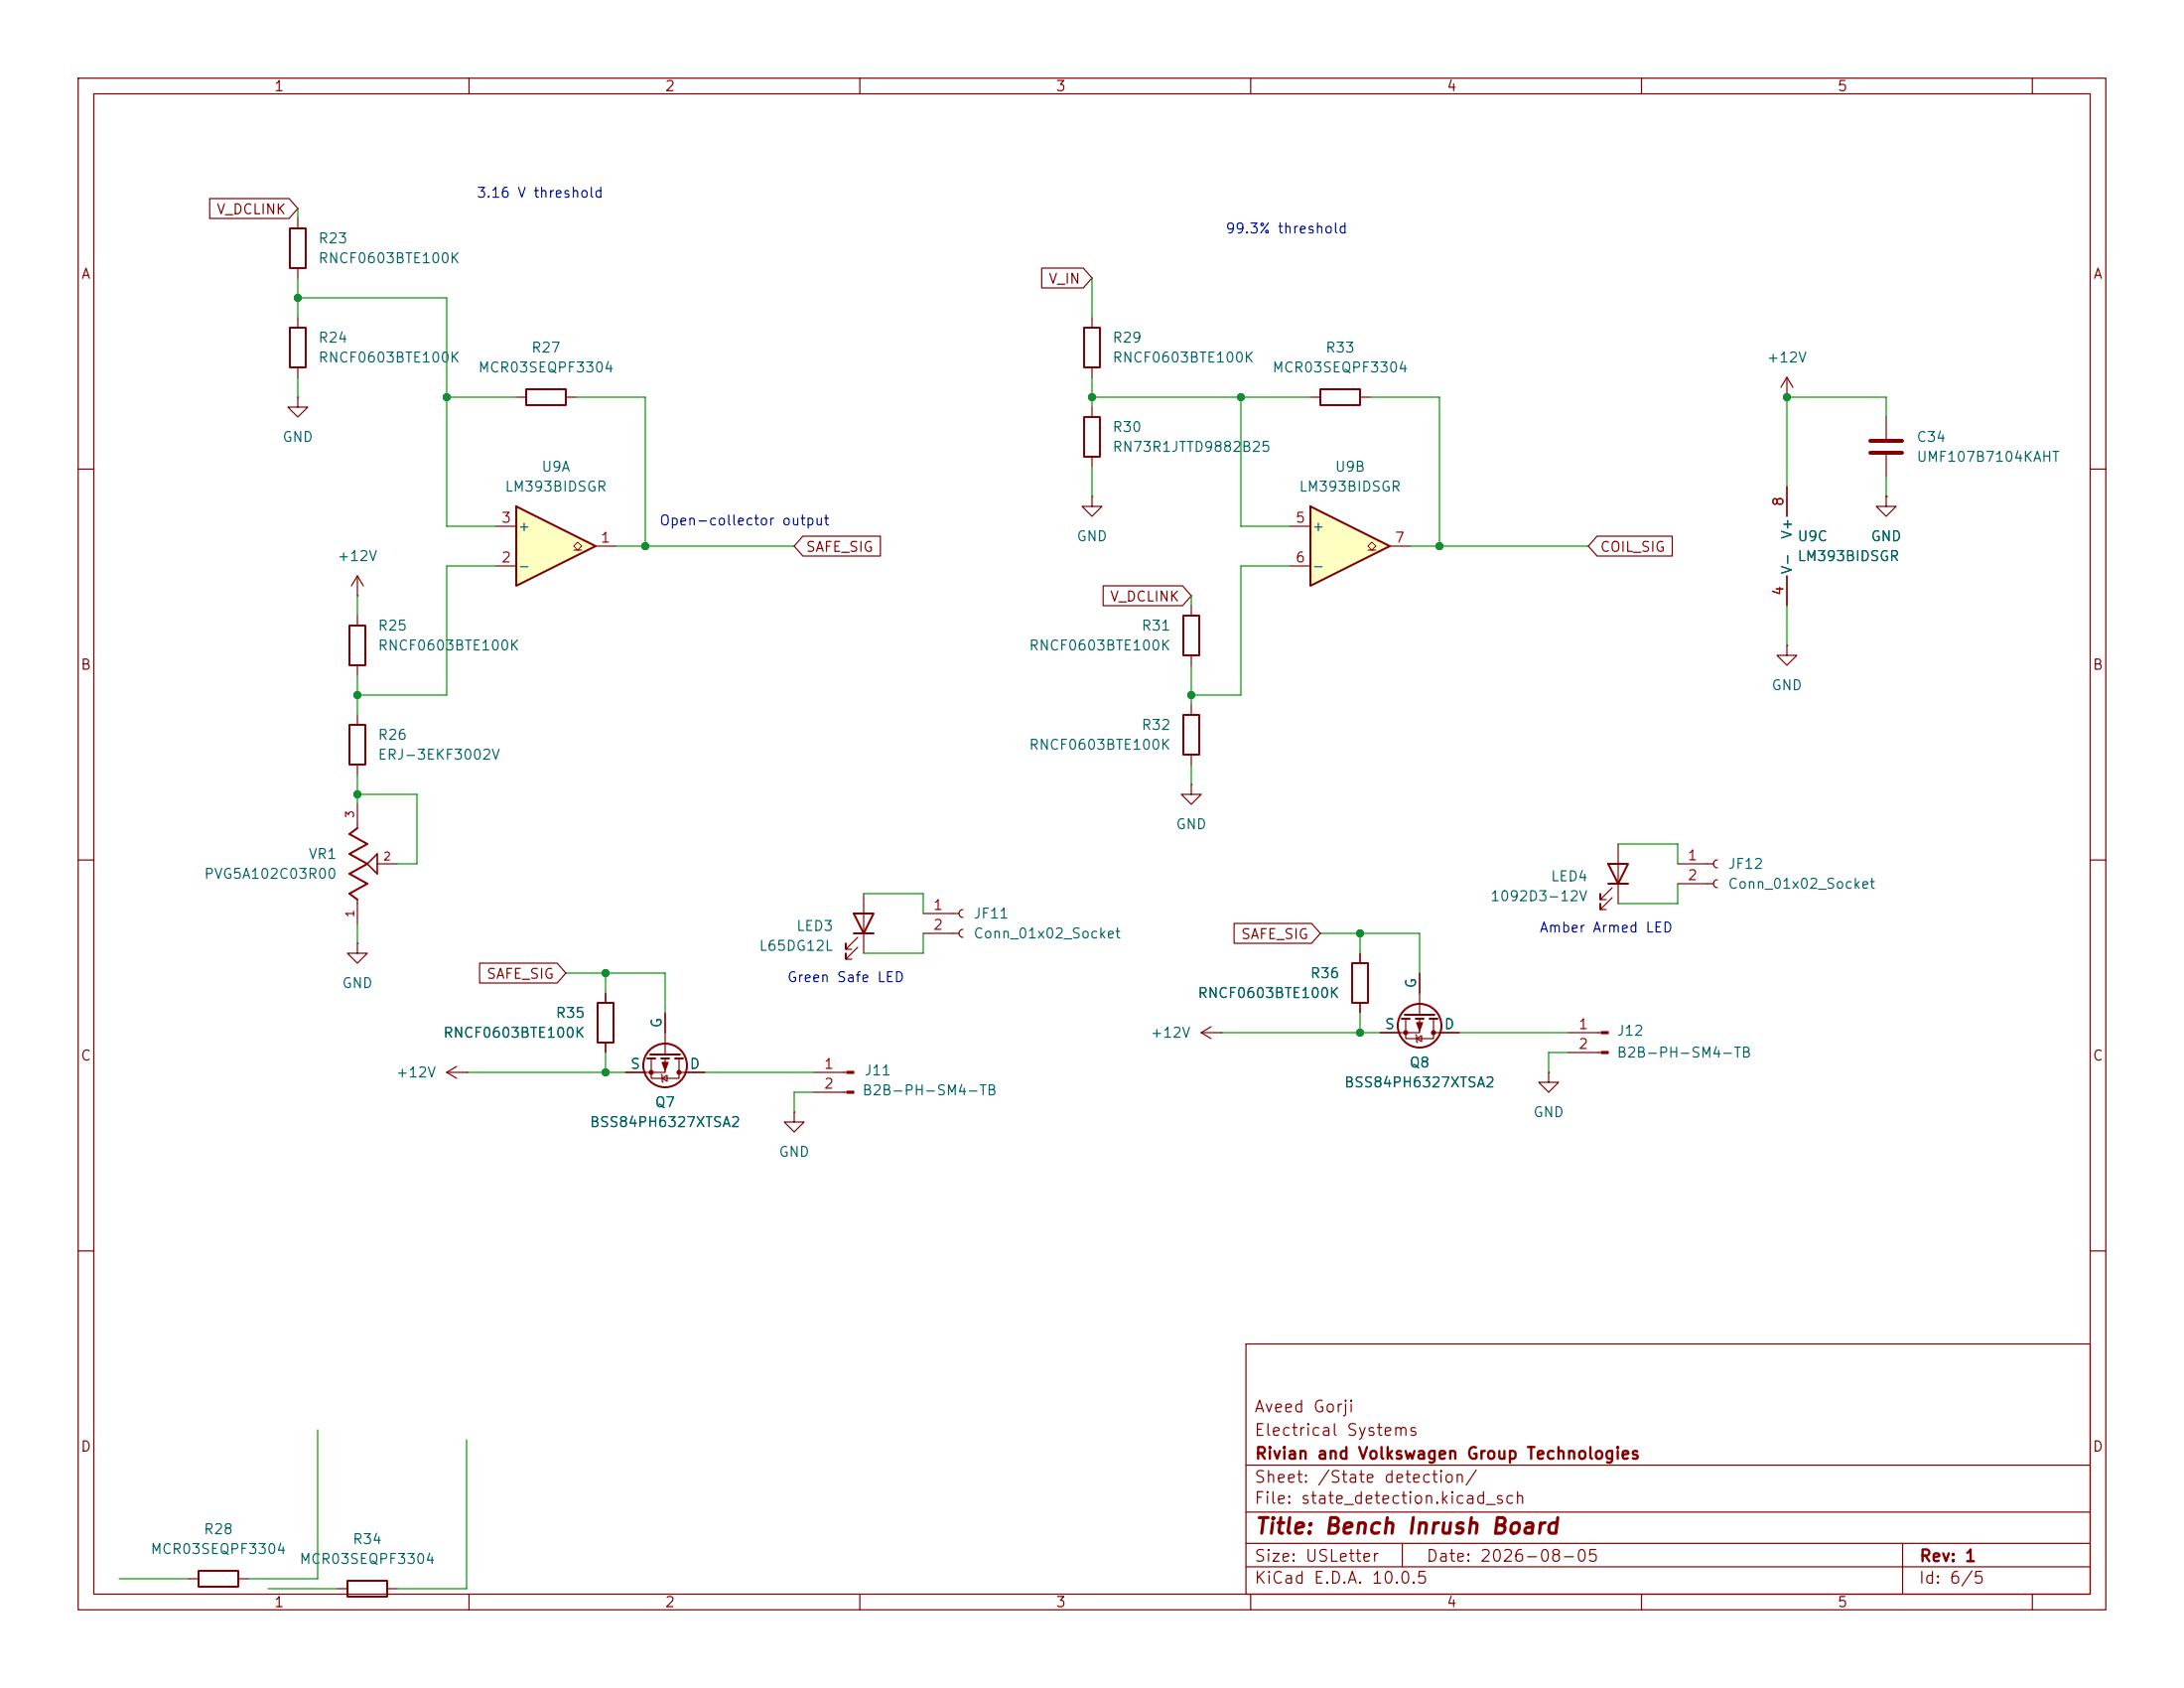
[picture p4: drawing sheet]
<svg xmlns="http://www.w3.org/2000/svg" width="279mm" height="216mm" viewBox="0 0 279 216" stroke-linecap="round" stroke-linejoin="round" font-family="sans-serif">
<g fill="none" stroke="#840000" stroke-width=".15">
<path d="M10 10h259.4v195.9h-259.4zM12 12h255.4v191.9h-255.4zM60 10v2M110 10v2M160 10v2M210 10v2M260 10v2M38.1 27.9v1.3M38.1 34.3v1.3M38.1 40.6v1.3M38.1 47v1.3M66 50.8h1.3"/>
<path d="M72.4 50.8h1.3M139.7 40.6v1.3M139.7 47v1.3M167.6 50.8h1.3M174 50.8h1.3M10 60h2M228.6 62.2v3.8M228.6 73.7v3.8M241.3 63.5v1.3h1.3l-1.3 1.2-1.3-1.2h1.3M241.3 63.5h.1M267.4 60h2M228.6 82.6v1.2h1.3l-1.3 1.3-1.3-1.3h1.3"/>
<path d="M228.6 82.6h.1M10 110h2M206.2 114.8l-1.5 1.5v-.7v.7h.8M206.2 113.5l-1.5 1.6v-.8v.8h.8M207 108v7.6M267.4 110h2M200.7 132.1h4.2M200.7 134.6h4.2M10 160h2M159.4 171.9h108v32h-108zM267.4 160h2M159.4 197.4h108"/>
<path d="M159.4 193.4h108M159.4 187.4h108M179.4 197.4v3M243.4 197.4v6.5M60 203.9v2M110 203.9v2M159.4 200.4h108M160 203.9v2M210 203.9v2M260 203.9v2"/>
</g>
<path d="M37.1 29.2h2v5.1h-2zM37.1 41.9h2v5.1h-2zM67.3 49.8h5.1v2h-5.1zM138.7 41.9h2v5.1h-2zM168.9 49.8h5.1v2h-5.1zM205.7 110.5h2.6l-1.3 2.5zM205.7 113h2.6" fill="none" stroke="#840000" stroke-width=".25"/>
<g fill="#840000" stroke="#840000" stroke-width=".15">
<path d="M204.9 132h.8v.2h-.8z"/>
<path d="M204.9 134.5h.8v.2h-.8z"/>
</g>
<path d="M167.6 64.8l10.2 5.1-10.2 5z" fill="#ffffc2"/>
<g fill="none" stroke="#840000" stroke-width=".25">
<path d="M138.7 53.3h2v5.1h-2zM167.6 64.8l10.2 5.1-10.2 5zM44.7 92.7h2v5.1h-2zM179.3 130.3h1M179.7 129.8h3.8M181.1 130.3h1M182.9 130.3h1"/>
<circle cx="181.6" cy="131.2" r="2.79"/>
</g>
<path d="M175 70.4h.5l-.5-.5 .5-.6 .5 .6-.5 .5h.5" fill="none" stroke="#840000" stroke-width=".13"/>
<g fill="none" stroke="#840000" stroke-width=".15">
<path d="M139.7 52.1v1.2M139.7 58.4v1.3M165.1 67.3h2.5M165.1 72.4h2.5M177.8 69.9h2.5M45.7 91.4v1.3M45.7 97.8v1.3M152.4 100.3v1.3h1.3l-1.3 1.3-1.3-1.3h1.3M152.4 100.3h.1M104.1 137.2h4.3M104.1 139.7h4.3M153.7 132.1h2.5"/>
<path d="M153.7 132.1l1.2 .7M154.9 131.3l-1.2 .8M156.2 132.1h.1M179.8 130.3v2.5h3.6v-2.5M181.1 132.3l.1 .2v.7l.2 .2M181.2 132.8l.7-.3v.7zM181.6 130.3v1.8h-5.1M181.6 124.5v5.3M183.4 132.1h3.3M198.1 137.2v1.2h1.3l-1.3 1.3-1.3-1.3h1.3M198.1 137.2h.1"/>
</g>
<g fill="#840000" stroke="#840000" stroke-width=".15">
<path d="M181.2 130.8h.8l-.4 1z"/>
<path d="M108.4 137h.8v.3h-.8z"/>
<path d="M108.4 139.6h.8v.2h-.8z"/>
<circle cx="183.4" cy="132.1" r=".25"/>
<circle cx="179.8" cy="132.1" r=".25"/>
</g>
<path d="M66 64.8l10.2 5.1-10.2 5z" fill="#ffffc2"/>
<g fill="none" stroke="#840000" stroke-width=".25">
<path d="M66 64.8l10.2 5.1-10.2 5zM151.4 78.7h2v5.1h-2zM44.7 80h2v5.1h-2zM151.4 91.4h2v5.1h-2zM45.7 105.9l-1 .8 2.3 1.3-2.3 1.2 2.3 1.3-2.3 1.3 2.3 1.2-2.3 1.3 1 .8M109.2 116.8h2.6l-1.3 2.6zM109.2 119.4h2.6M76.5 128.3h2v5.1h-2zM82.8 135.4h1M83.2 134.9h3.8M84.6 135.4h1M86.4 135.4h1"/>
<path d="M173 123.2h2v5.1h-2zM25.4 200.9h5.1v2h-5.1zM44.4 202.2h5.1v2h-5.1z"/>
<circle cx="85.1" cy="136.3" r="2.79"/>
</g>
<path d="M73.4 70.4h.5l-.5-.5 .5-.6 .5 .6-.5 .5h.5" fill="none" stroke="#840000" stroke-width=".13"/>
<g fill="none" stroke="#840000" stroke-width=".15">
<path d="M26.8 25.4h10.2l1.1 1.3-1.1 1.2h-10.2zM133.3 34.3h5.3l1.1 1.3-1.1 1.2h-5.3zM38.1 50.8v1.3h1.3l-1.3 1.2-1.3-1.2h1.3M38.1 50.8h.1M228.6 50.8h.1M228.6 48.3l-.8 1.2M228.6 48.3l.8 1.2M228.6 48.3v2.5M241.3 53.3v2.8M241.3 58.2v2.8M45.7 76.2h.1M45.7 73.7v2.5"/>
<path d="M45.7 78.7v1.3M45.7 73.7l-.7 1.2M45.7 73.7l.8 1.2M63.5 72.4h2.5M63.5 67.3h2.5M76.2 69.9h2.5M102.7 68.6h9.9v2.5h-9.9l-1.1-1.2zM139.7 63.5v1.3h1.3l-1.3 1.2-1.3-1.2h1.3M139.7 63.5h.1M141.1 74.9h10.2l1.1 1.3-1.1 1.3h-10.2zM152.4 77.5v1.2M204.3 68.6h9.6v2.5h-9.6l-1.1-1.2z"/>
<path d="M228.6 62.2v3.8M228.6 73.7v3.8M241.3 63.5h.1M45.7 85.1v1.3M152.4 83.8v1.3M152.4 90.2v1.2M152.4 96.5v1.3M45.7 102.9v3M45.7 115.1v3M48.3 110.5h2.5M109.7 119.9l-1.5 1.5v-.7v.7h.8M110.5 114.3v7.6"/>
<path d="M118.1 116.8h4.6M118.1 119.4h4.6M123.2 116.3a.51 .51 0 0 0-.5 .5 .51 .51 0 0 0 .5 .5M123.2 118.9a.51 .51 0 0 0-.5 .5 .51 .51 0 0 0 .5 .5M157.9 118.1h9.9l1.1 1.3-1.1 1.3h-9.9zM214.6 110.5h4.6M214.6 113h4.6M219.7 110a.51 .51 0 0 0-.5 .5 .51 .51 0 0 0 .5 .5M219.7 112.5a.51 .51 0 0 0-.5 .5 .51 .51 0 0 0 .5 .5M45.7 120.7v1.2h1.3l-1.3 1.3-1.3-1.3h1.3M45.7 120.7h.1M57.1 137.2h2.6"/>
<path d="M57.1 137.2l1.3 .7M58.4 136.4l-1.3 .8M59.7 137.2h.1M61.4 123.2h9.9l1.1 1.3-1.1 1.2h-9.9zM77.5 127v1.3M77.5 133.4v1.2M83.3 135.4v2.5h3.6v-2.5M84.6 137.4l.1 .1v.8l.1 .1M84.7 137.9l.6-.4v.8zM85.1 135.4v1.8h-5.1M85.1 129.5v5.4M86.9 137.2h3.3"/>
<path d="M109.7 121.2l-1.5 1.5v-.8v.8h.8M174 121.9v1.3M174 128.3v1.2M176.5 132.1h2.6M181.6 124.5v2.5M184.1 132.1h2.6M101.6 142.2v1.3h1.3l-1.3 1.3-1.3-1.3h1.3M101.6 142.2h.1M24.1 201.9h1.3M30.5 201.9h1.2M43.2 203.2h1.2M49.5 203.2h1.3"/>
</g>
<g fill="#840000" stroke="#840000" stroke-width=".15">
<path d="M84.7 135.9h.8l-.4 1z"/>
<circle cx="86.9" cy="137.2" r=".25"/>
<circle cx="83.3" cy="137.2" r=".25"/>
</g>
<path d="M48.3 109.2v2.6l-1.3-1.3z" fill="none" stroke="#840000" stroke-width=".2"/>
<path d="M239.3 56.4h4M239.3 57.9h4" fill="none" stroke="#840000" stroke-width=".51"/>
<g fill="none" stroke="#009600" stroke-width=".15">
<path d="M38.1 38.1h19v29.2h6.4M38.1 26.7v1.2M38.1 35.6v5M139.7 35.6v5M38.1 48.3v2.5M57.1 50.8h8.9M73.7 50.8h8.8v19.1M139.7 50.8h27.9M139.7 48.3v3.8M139.7 59.7v3.8M158.7 50.8v16.5h6.4M175.3 50.8h8.8v19.1"/>
<path d="M241.3 53.3v-2.5h-12.7v11.4M45.7 76.2v2.5M63.5 72.4h-6.4v16.5h-11.4M78.7 69.9h22.9M152.4 76.2v1.3M165.1 72.4h-6.4v16.5h-6.3M180.3 69.9h22.9M228.6 77.5v5.1M241.3 61v2.5M45.7 86.4v5M45.7 99.1v3.8M152.4 85.1v5.1"/>
<path d="M152.4 97.8v2.5M45.7 101.6h7.6v8.9h-2.5M45.7 118.1v2.6M110.5 114.3h7.6v2.5M118.1 119.4v2.5h-7.6M168.9 119.4h12.7v5.1M174 119.4v2.5M207 108h7.6v2.5M214.6 113v2.6h-7.6M59.7 137.2h20.3M72.4 124.5h12.7v5M77.5 124.5v2.5"/>
<path d="M77.5 134.6v2.6M90.2 137.2h13.9M104.1 139.7h-2.5v2.5M156.2 132.1h20.3M174 129.5v2.6M186.7 132.1h14M200.7 134.6h-2.6v2.6M40.6 182.9v19h-8.9M59.7 184.2v19h-8.9M15.2 201.9h8.9M34.3 203.2h8.9"/>
</g>
<g fill="#009600" stroke="#009600" stroke-width=".13">
<circle cx="184.1" cy="69.9" r=".46"/>
<circle cx="158.7" cy="50.8" r=".46"/>
<circle cx="139.7" cy="50.8" r=".46"/>
<circle cx="82.5" cy="69.9" r=".46"/>
<circle cx="152.4" cy="88.9" r=".46"/>
<circle cx="45.7" cy="101.6" r=".46"/>
<circle cx="45.7" cy="88.9" r=".46"/>
<circle cx="57.1" cy="50.8" r=".46"/>
<circle cx="38.1" cy="38.1" r=".46"/>
<circle cx="77.5" cy="137.2" r=".46"/>
<circle cx="77.5" cy="124.5" r=".46"/>
<circle cx="174" cy="119.4" r=".46"/>
<circle cx="228.6" cy="50.8" r=".46"/>
<circle cx="174" cy="132.1" r=".46"/>
</g>
<text font-size="2" fill="#840000" x="160.4" y="196.7">Title: Bench Inrush Board</text>
<g font-size="1.5" fill="#840000">
<text x="160.4" y="184">Electrical Systems</text>
<text x="160.4" y="181">Aveed Gorji</text>
<text x="160.4" y="190">Sheet: /State detection/</text>
<text x="160.4" y="187">Rivian and Volkswagen Group Technologies</text>
<text x="160.4" y="192.7">File: state_detection.kicad_sch</text>
<text x="160.4" y="202.9">KiCad E.D.A. 10.0.5</text>
<text x="160.4" y="200.1">Size: USLetter</text>
<text x="182.4" y="200.1">Date: 2026-08-05</text>
<text x="245.4" y="202.9">Id: 6/5</text>
<text x="245.4" y="200.1">Rev: 1</text>
</g>
<g font-size="1.3" fill="#840000">
<text x="35" y="12">1</text>
<text x="85" y="12">2</text>
<text x="135" y="12">3</text>
<text x="185" y="12">4</text>
<text x="235" y="12">5</text>
<text x="27.6" y="27.7">V_DCLINK</text>
<text x="10.3" y="36">A</text>
<text x="267.7" y="36">A</text>
<text x="134.1" y="36.6">V_IN</text>
<text x="103" y="70.9">SAFE_SIG</text>
<text x="204.6" y="70.9">COIL_SIG</text>
<text x="141.9" y="77.3">V_DCLINK</text>
<text x="10.2" y="86">B</text>
<text x="267.6" y="86">B</text>
<text x="62.1" y="125.5">SAFE_SIG</text>
<text x="158.7" y="120.4">SAFE_SIG</text>
<text x="10.2" y="136">C</text>
<text x="267.6" y="136">C</text>
<text x="10.2" y="186">D</text>
<text x="267.6" y="186">D</text>
<text x="35" y="205.9">1</text>
<text x="85" y="205.9">2</text>
<text x="135" y="205.9">3</text>
<text x="185" y="205.9">4</text>
<text x="235" y="205.9">5</text>
</g>
<g font-size="1.3" fill="#0000c2">
<text x="60.9" y="25.6">3.16 V threshold</text>
<text x="156.7" y="30.2">99.3% threshold</text>
<text x="84.3" y="67.5">Open-collector output</text>
<text x="196.9" y="119.6">Amber Armed LED</text>
<text x="100.6" y="125.9">Green Safe LED</text>
</g>
<g font-size="1.3" fill="#006464">
<text x="40.6" y="31.4">R23</text>
<text x="40.6" y="34">RNCF0603BTE100K</text>
<text x="40.6" y="44.1">R24</text>
<text x="40.6" y="46.7">RNCF0603BTE100K</text>
<text x="61.1" y="48">MCR03SEQPF3304</text>
<text x="67.9" y="45.4">R27</text>
<text x="142.2" y="44.1">R29</text>
<text x="142.2" y="46.7">RNCF0603BTE100K</text>
<text x="162.7" y="48">MCR03SEQPF3304</text>
<text x="169.5" y="45.4">R33</text>
<text x="225.9" y="46.7">+12V</text>
<text x="36" y="56.8">GND</text>
<text x="142.2" y="55.6">R30</text>
<text x="142.2" y="58.1">RN73R1JTTD9882B25</text>
<text x="245.1" y="56.8">C34</text>
<text x="245.1" y="59.4">UMF107B7104KAHT</text>
<text x="64.5" y="63.2">LM393BIDSGR</text>
<text x="69.2" y="60.7">U9A</text>
<text x="166.1" y="63.2">LM393BIDSGR</text>
<text x="170.7" y="60.7">U9B</text>
<text x="66.1" y="68.3">+</text>
<text x="137.6" y="69.5">GND</text>
<text x="167.7" y="68.3">+</text>
<text x="229.6" y="69.1" transform="rotate(-90 229.6 69.1)">V+</text>
<text x="229.9" y="69.5">U9C</text>
<text x="239.2" y="69.5">GND</text>
<text x="43.1" y="72.1">+12V</text>
<text x="66.1" y="73.4">-</text>
<text x="167.7" y="73.4">-</text>
<text x="229.6" y="73.6" transform="rotate(-90 229.6 73.6)">V-</text>
<text x="229.9" y="72.1">LM393BIDSGR</text>
<text x="48.2" y="81">R25</text>
<text x="48.2" y="83.5">RNCF0603BTE100K</text>
<text x="131.5" y="83.5">RNCF0603BTE100K</text>
<text x="145.9" y="81">R31</text>
<text x="226.5" y="88.6">GND</text>
<text x="48.2" y="94.9">R26</text>
<text x="145.9" y="93.7">R32</text>
<text x="48.2" y="97.5">ERJ-3EKF3002V</text>
<text x="131.5" y="96.2">RNCF0603BTE100K</text>
<text x="150.3" y="106.4">GND</text>
<text x="26" y="112.7">PVG5A102C03R00</text>
<text x="39.4" y="110.2">VR1</text>
<text x="198.3" y="113">LED4</text>
<text x="221" y="111.5">JF12</text>
<text x="221" y="114">Conn_01x02_Socket</text>
<text x="101.8" y="119.4">LED3</text>
<text x="124.4" y="117.8">JF11</text>
<text x="190.6" y="115.6">1092D3-12V</text>
<text x="97" y="121.9">L65DG12L</text>
<text x="124.4" y="120.3">Conn_01x02_Socket</text>
<text x="167.5" y="125.4">R36</text>
<text x="43.7" y="126.7">GND</text>
<text x="71" y="130.5">R35</text>
<text x="85" y="131.6" transform="rotate(-90 85 131.6)">G</text>
<text x="153.1" y="128">RNCF0603BTE100K</text>
<text x="177.1" y="131.9">S</text>
<text x="181.5" y="126.5" transform="rotate(-90 181.5 126.5)">G</text>
<text x="184.7" y="131.9">D</text>
<text x="56.6" y="133">RNCF0603BTE100K</text>
<text x="80.5" y="137">S</text>
<text x="88.1" y="137">D</text>
<text x="110.5" y="137.9">J11</text>
<text x="147.1" y="133">+12V</text>
<text x="180.2" y="136.9">Q8</text>
<text x="206.7" y="132.8">J12</text>
<text x="206.7" y="135.6">B2B-PH-SM4-TB</text>
<text x="50.6" y="138.1">+12V</text>
<text x="83.7" y="141.9">Q7</text>
<text x="110.2" y="140.4">B2B-PH-SM4-TB</text>
<text x="171.9" y="139.4">BSS84PH6327XTSA2</text>
<text x="196.1" y="143.2">GND</text>
<text x="75.3" y="144.5">BSS84PH6327XTSA2</text>
<text x="99.5" y="148.3">GND</text>
<text x="26" y="196.5">R28</text>
<text x="45" y="197.8">R34</text>
<text x="19.2" y="199.1">MCR03SEQPF3304</text>
<text x="38.2" y="200.4">MCR03SEQPF3304</text>
</g>
<g font-size="1.3" fill="#a90000">
<text x="228.5" y="64.9" transform="rotate(-90 228.5 64.9)">8</text>
<text x="64" y="67.2">3</text>
<text x="76.7" y="69.7">1</text>
<text x="165.6" y="67.2">5</text>
<text x="178.3" y="69.7">7</text>
<text x="64" y="72.3">2</text>
<text x="165.6" y="72.3">6</text>
<text x="228.5" y="76.3" transform="rotate(-90 228.5 76.3)">4</text>
<text x="215.8" y="110.4">1</text>
<text x="215.8" y="112.9">2</text>
<text x="119.3" y="116.7">1</text>
<text x="119.3" y="119.2">2</text>
<text x="201.8" y="131.9">1</text>
<text x="105.3" y="137">1</text>
<text x="201.8" y="134.5">2</text>
<text x="105.3" y="139.6">2</text>
</g>
<g font-size="1" fill="#a90000">
<text x="45.5" y="104.7" transform="rotate(-90 45.5 104.7)">3</text>
<text x="48.9" y="110.3">2</text>
<text x="45.5" y="117.4" transform="rotate(-90 45.5 117.4)">1</text>
</g>
</svg>
